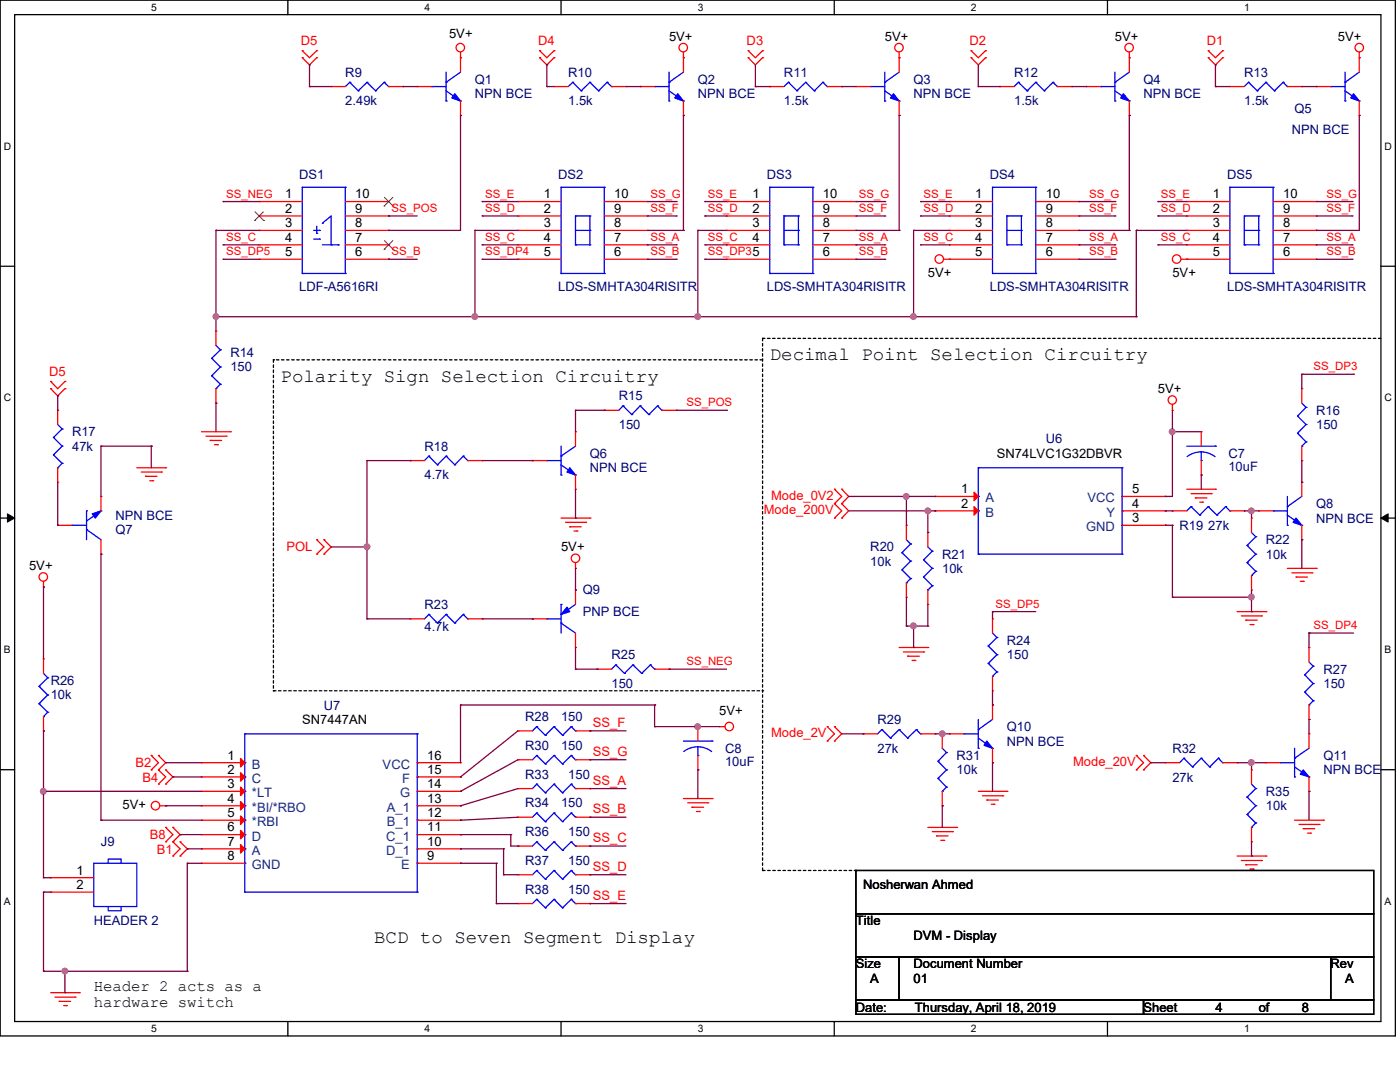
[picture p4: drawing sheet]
<svg xmlns="http://www.w3.org/2000/svg" width="279mm" height="216mm" viewBox="0 0 279 216" stroke-linecap="round" stroke-linejoin="round" font-family="sans-serif">
<path d="M0 0h278.5v206.7h-278.5zM2.9 2.9h272.7v200.9h-272.7z" fill="none" stroke="#000" stroke-width=".25"/>
<g fill="#fff">
<path d="M30.2 .3h1.1v2.3h-1.1z"/>
<path d="M30.2 204.1h1.1v2.3h-1.1z"/>
</g>
<path d="M57.4 0v2.9M57.4 203.8v2.9" fill="none" stroke="#000" stroke-width=".25"/>
<g fill="#fff">
<path d="M84.7 .3h1.1v2.3h-1.1z"/>
<path d="M84.7 204.1h1.1v2.3h-1.1z"/>
</g>
<path d="M112 0v2.9M112 203.8v2.9" fill="none" stroke="#000" stroke-width=".25"/>
<g fill="#fff">
<path d="M139.2 .3h1.1v2.3h-1.1z"/>
<path d="M139.2 204.1h1.1v2.3h-1.1z"/>
</g>
<path d="M166.5 0v2.9M166.5 203.8v2.9" fill="none" stroke="#000" stroke-width=".25"/>
<g fill="#fff">
<path d="M193.8 .3h1.1v2.3h-1.1z"/>
<path d="M193.8 204.1h1.1v2.3h-1.1z"/>
</g>
<path d="M221 0v2.9M221 203.8v2.9" fill="none" stroke="#000" stroke-width=".25"/>
<g fill="#fff">
<path d="M248.3 .3h1.1v2.3h-1.1z"/>
<path d="M248.3 204.1h1.1v2.3h-1.1z"/>
<path d="M.8 28h1.4v2.3h-1.4z"/>
<path d="M276.3 28h1.4v2.3h-1.4z"/>
<path d="M.8 78.2h1.4v2.3h-1.4z"/>
<path d="M276.3 78.2h1.4v2.3h-1.4z"/>
</g>
<path d="M0 53.1h2.9M275.6 53.1h2.9" fill="none" stroke="#000" stroke-width=".25"/>
<g fill="#fff">
<path d="M.8 128.5h1.3v2.2h-1.3z"/>
<path d="M276.3 128.5h1.3v2.2h-1.3z"/>
</g>
<path d="M0 103.4h2.9M275.6 103.4h2.9" fill="none" stroke="#000" stroke-width=".25"/>
<path d="M1.5 102.5l1.4 .9-1.4 .8zM275.6 103.4l1.4-.9v1.7z" fill="#000" stroke="#000" stroke-width=".2"/>
<g fill="#fff">
<path d="M.8 178.7h1.3v2.2h-1.3z"/>
<path d="M276.3 178.7h1.3v2.2h-1.3z"/>
</g>
<path d="M0 153.6h2.9M275.6 153.6h2.9M170.8 173.7h103.4v8.6h-103.4zM170.8 182.3h103.4v8.6h-103.4zM170.8 190.9h8.7v8.6h-8.7zM170.8 199.5h57.4v2.9h-57.4zM179.5 190.9h86.1v8.6h-86.1zM228.2 199.5h46v2.9h-46zM265.6 190.9h8.6v8.6h-8.6z" fill="none" stroke="#000" stroke-width=".25"/>
<path d="M54.6 71.8h.1M54.6 71.8v66M152.2 67.5h.1M152.2 67.5v106.2M152.2 71.8h-97.6M275.6 67.5h-123.4M54.6 137.8h.1M54.6 137.8h97.6M152.2 137.8h.1M152.2 173.7h.1M152.2 173.7h18.6M170.8 173.7h.1" fill="none" stroke="#000" stroke-width=".25" stroke-dasharray=".5 .5"/>
<g fill="none" stroke="#f00" stroke-width=".25">
<path d="M60.3 11.5h.1M60.3 10.1h.1M60.3 11.5l1.5 1.5 1.4-1.5M60.3 10.1l1.5 1.4 1.4-1.4M63.2 11.5h.1M63.2 10.1h.1M66.1 17.3h.1M66.1 17.3h2.8M77.6 17.3h2.8M80.4 17.3h.1M83.3 17.3h.1M83.3 17.3h2.8"/>
<path d="M91.9 11.5h.1M91.9 10.4v4M107.7 11.5h.1M107.7 10.1h.1M107.7 11.5l1.4 1.5 1.5-1.5M107.7 10.1l1.4 1.4 1.5-1.4M110.6 11.5h.1M110.6 10.1h.1M110.6 17.3h.1M110.6 17.3h2.8M122 17.3h2.9M124.9 17.3h.1"/>
<path d="M127.8 17.3h.1M127.8 17.3h2.8M136.4 11.5h.1M136.4 10.4v4M149.3 11.5h.1M149.3 10.1h.1M149.3 11.5l1.4 1.5 1.5-1.5M149.3 10.1l1.4 1.4 1.5-1.4M152.2 11.5h.1M152.2 10.1h.1M153.6 17.3h.1M153.6 17.3h2.9"/>
<path d="M165.1 17.3h2.9M168 17.3h.1M170.8 17.3h.1M170.8 17.3h2.9M179.5 11.5h.1M179.5 10.4v4M193.8 11.5h.1M193.8 10.1h.1M193.8 11.5l1.4 1.5 1.5-1.5M193.8 10.1l1.4 1.4 1.5-1.4M196.7 11.5h.1M196.7 10.1h.1"/>
<path d="M199.5 17.3h.1M199.5 17.3h2.9M211 17.3h2.9M213.9 17.3h.1M216.7 17.3h.1M216.7 17.3h2.9M225.4 11.5h.1M225.4 10.4v4M241.1 11.5h.1M241.1 10.1h.1M241.1 11.5l1.5 1.5 1.4-1.5M241.1 10.1l1.5 1.4 1.4-1.4"/>
<path d="M244 11.5h.1M244 10.1h.1M245.4 17.3h.1M245.4 17.3h2.9M256.9 17.3h2.9M259.8 17.3h.1M262.7 17.3h.1M262.7 17.3h2.9M271.3 11.5h.1M271.3 10.4v4M91.9 23h.1M91.9 20.2v2.8"/>
<path d="M136.4 23h.1M136.4 20.2v2.8M179.5 23h.1M179.5 20.2v2.8M225.4 23h.1M225.4 20.2v2.8M271.3 23h.1M271.3 20.2v2.8M51.7 40.2h.1M51.7 43.1h.1M51.7 46h.1M51.7 48.9h.1"/>
<path d="M51.7 51.7h.1M51.7 51.7h8.6M51.7 40.2h8.6M51.7 43.1h8.6M51.7 46h8.6M51.7 48.9h8.6M68.9 51.7h8.7M68.9 40.2h8.7M68.9 43.1h8.7M68.9 46h8.7M68.9 48.9h8.7M77.6 40.2h.1"/>
<path d="M77.6 43.1h.1M77.6 46h.1M77.6 48.9h.1M77.6 51.7h.1M103.4 40.2h.1M103.4 43.1h.1M103.4 46h.1M103.4 48.9h.1M103.4 51.7h.1M103.4 51.7h8.6M103.4 40.2h8.6M103.4 43.1h8.6"/>
<path d="M103.4 46h8.6M103.4 48.9h8.6M120.6 51.7h8.6M120.6 40.2h8.6M120.6 43.1h8.6M120.6 46h8.6M120.6 48.9h8.6M129.2 40.2h.1M129.2 43.1h.1M129.2 46h.1M129.2 48.9h.1M129.2 51.7h.1"/>
<path d="M145 40.2h.1M145 43.1h.1M145 46h.1M145 48.9h.1M145 51.7h.1M145 51.7h8.6M145 40.2h8.6M145 43.1h8.6M145 46h8.6M145 48.9h8.6M162.2 51.7h8.6M162.2 40.2h8.6"/>
<path d="M162.2 43.1h8.6M162.2 46h8.6M162.2 48.9h8.6M170.8 40.2h.1M170.8 43.1h.1M170.8 46h.1M170.8 48.9h.1M170.8 51.7h.1M188.3 51.7h9.8M189.5 51.7h.1M189.5 40.2h.1M189.5 43.1h.1"/>
<path d="M189.5 46h.1M189.5 48.9h.1M189.5 40.2h8.6M189.5 43.1h8.6M189.5 46h8.6M189.5 48.9h8.6M206.7 51.7h8.6M206.7 40.2h8.6M206.7 43.1h8.6M206.7 46h8.6M206.7 48.9h8.6M215.3 40.2h.1"/>
<path d="M215.3 43.1h.1M215.3 46h.1M215.3 48.9h.1M215.3 51.7h.1M235.7 51.7h9.7M236.9 51.7h.1M236.9 40.2h.1M236.9 43.1h.1M236.9 46h.1M236.9 48.9h.1M236.9 40.2h8.5M236.9 43.1h8.5"/>
<path d="M236.9 46h8.5M236.9 48.9h8.5M254.1 51.7h8.6M254.1 40.2h8.6M254.1 43.1h8.6M254.1 46h8.6M254.1 48.9h8.6M262.7 40.2h.1M262.7 43.1h.1M262.7 46h.1M262.7 48.9h.1M262.7 51.7h.1"/>
<path d="M10.1 77.6h.1M10.1 76.1h.1M10.1 77.6l1.4 1.4 1.5-1.4M10.1 76.1l1.4 1.5 1.5-1.5M13 77.6h.1M13 76.1h.1M43.1 66.1h.1M43.1 66.1v2.8M43.1 77.6v2.8M259.8 77.6h.1M259.8 77.6v2.8M11.5 81.9h.1"/>
<path d="M11.5 96.2h.1M11.5 81.9v2.8M11.5 93.3v2.9M20.2 99.1h.1M20.2 99.1v2.8M27.3 93.3h5.8M28.2 94.2h4M29 95h.1M29 95h2.3M29.9 95.9h.6M30.5 95.9h.1M32.2 94.2h.1"/>
<path d="M33.1 93.3h.1M40.2 86.1h5.8M41.1 87h4M42 87.9h.1M42 87.9h2.2M42.8 88.7h.6M43.1 80.4h.1M43.4 88.7h.1M45.1 87h.1M46 86.1h.1M81.9 91.9h.1M81.9 91.9h2.8"/>
<path d="M93.3 91.9h2.9M96.2 91.9h.1M106.3 91.9h.1M106.3 91.9h2.8M114.9 86.1h.1M114.9 97.6h.1M114.9 86.1v2.9M114.9 94.8v2.8M120.6 81.9h.1M120.6 81.9h2.9M132.1 81.9h2.9M135 81.9h.1"/>
<path d="M166.5 97.6h.1M166.5 97.6l1.5 1.5-1.5 1.4M168 97.6h.1M168 97.6l1.4 1.5-1.4 1.4M186.6 99.1h.1M186.6 99.1h8.6M223.9 99.1h8.6M232.5 99.1h.1M234 81.9h.1M234 80.7v1.2M236.9 97.6h5.7M237.7 98.5h4"/>
<path d="M238.5 99.4h.1M238.5 99.4h2.4M239.7 86.1h.1M239.7 94.8h.1M239.7 86.1v2.9M239.7 91.9v2.9M241.7 98.5h.1M242.6 97.6h.1M259.8 91.9h.1M259.8 96.2h.1M259.8 89v2.9M259.8 96.2v2.9"/>
<path d="M8.7 117.1h.1M8.7 116v1.1M11.5 104.8h.1M11.5 104.8h2.9M20.2 110.6h.1M20.2 107.7v2.9M63.2 110.6h.1M63.2 107.7h.1M63.2 107.7l1.4 1.4-1.4 1.5M64.6 107.7h.1M64.6 110.6h.1M64.6 107.7l1.5 1.4-1.5 1.5"/>
<path d="M112 103.4h5.7M112.9 104.2h4M113.7 105.1h.1M113.7 105.1h2.3M114.6 106h.5M114.9 113.4h.1M114.9 117.7h.1M114.9 112.3v1.1M114.9 117.7v2.9M115.1 106h.1M116.9 104.2h.1M117.7 103.4h.1"/>
<path d="M166.5 100.5h.1M166.5 103.4h.1M166.5 100.5l1.5 1.4-1.5 1.5M168 100.5h.1M168 103.4h.1M168 100.5l1.4 1.4-1.4 1.5M180.9 104.8h.1M180.9 119.2h.1M180.9 104.8v2.9M180.9 116.3v2.9M185.2 106.3h.1M185.2 106.3v2.8"/>
<path d="M185.2 117.7v2.9M186.6 101.9h.1M186.6 101.9h8.6M223.9 101.9h8.6M223.9 104.8h8.6M232.5 104.8h.1M232.5 101.9h.1M234 101.9h.1M234 101.9h2.9M239.4 100.2h.6M240 100.2h.1M245.4 101.9h2.9"/>
<path d="M248.3 101.9h.1M249.8 103.4h.1M249.8 117.7h.1M249.8 103.4v2.9M249.8 114.9v2.8M251.2 101.9h.1M251.2 101.9h2.9M256.9 113.4h5.8M257.8 114.3h4M258.7 115.1h.1M258.7 115.1h2.2M259.5 116h.6"/>
<path d="M259.8 107.7h.1M259.8 104.8v2.9M260.1 116h.1M261.8 114.3h.1M262.7 113.4h.1M8.7 131.5h.1M8.7 131.5v2.9M81.9 123.5h.1M81.9 123.5h2.8M93.3 123.5h2.9M96.2 123.5h.1M106.3 123.5h.1"/>
<path d="M106.3 123.5h2.8M114.9 129.2h.1M114.9 126.3v2.9M119.2 133.5h.1M119.2 133.5h2.8M130.6 133.5h2.9M133.5 133.5h.1M179.5 129.2h5.7M180.3 130.1h4M181.1 130.9h.1M181.1 130.9h2.4M182 131.8h.6"/>
<path d="M182.6 131.8h.1M184.3 130.1h.1M185.2 129.2h.1M185.2 120.6h.1M198.1 123.5h.1M198.1 137.8h.1M198.1 123.5v2.8M198.1 135v2.8M246.9 122h5.7M247.7 122.9h4.1M248.6 123.7h.1M248.6 123.7h2.3"/>
<path d="M249.5 124.6h.6M250.1 124.6h.1M251.8 122.9h.1M252.6 122h.1M261.2 129.2h.1M261.2 129.2v2.9M8.7 145.8h.1M8.7 143v2.8M30.2 153.6h.1M30.2 150.7h.1M30.2 150.7l1.4 1.5-1.4 1.4M31.6 150.7h.1"/>
<path d="M31.6 153.6h.1M31.6 156.5h.1M31.6 150.7l1.5 1.5-1.5 1.4M31.6 153.6l1.5 1.4-1.5 1.5M33.1 153.6h.1M33.1 156.5h.1M33.1 153.6l1.4 1.4-1.4 1.5M40.2 152.2h.1M40.2 155h.1M40.2 157.9h.1M40.2 157.9h8.7M40.2 152.2h8.7"/>
<path d="M40.2 155h8.7M83.3 157.9h8.6M83.3 152.2h8.6M83.3 155h8.6M91.9 157.9h.1M91.9 155h.1M91.9 152.2h.1M103.4 157.4h.1M103.4 151.6h.1M103.4 145.8h.1M103.4 157.4h2.9M103.4 151.6h2.9"/>
<path d="M103.4 145.8h2.9M114.9 157.4h2.8M114.9 151.6h2.8M114.9 145.8h2.8M117.7 157.4h.1M117.7 151.6h.1M117.7 145.8h.1M136.4 159.3h5.7M139.3 145h.1M139.3 153.6h.1M139.3 145v2.9M139.3 150.7v2.9"/>
<path d="M142.1 159.3h.1M143.6 145h.1M143.6 145h1.1M165.1 145h.1M165.1 147.9h.1M165.1 145l1.4 1.4-1.4 1.5M166.5 147.9h.1M166.5 145h.1M166.5 145l1.5 1.4-1.5 1.5M172.3 146.4h.1M172.3 146.4h2.8M183.7 146.4h2.9"/>
<path d="M186.6 146.4h.1M188 146.4h.1M188 146.4v2.9M188 157.9v2.9M189.5 146.4h.1M189.5 146.4h2.9M195.2 157.9h5.8M196.1 158.8h4M196.9 159.6h.1M196.9 159.6h2.4M198.1 140.7h.1M198.1 152.2h.1"/>
<path d="M198.1 140.7v2.9M198.1 149.3v2.9M200.1 158.8h.1M201 157.9h.1M226.8 150.7h.1M226.8 153.6h.1M226.8 150.7l1.4 1.5-1.4 1.4M228.2 153.6h.1M228.2 150.7h.1M228.2 150.7l1.5 1.5-1.5 1.4M232.5 152.2h.1M232.5 152.2h2.9"/>
<path d="M244 152.2h2.9M246.9 152.2h.1M249.8 153.6h.1M249.8 153.6v2.9M252.6 152.2h.1M252.6 152.2h2.9M261.2 146.4h.1M261.2 157.9h.1M261.2 143.6h.1M261.2 140.7v2.9M261.2 146.4v2.9M261.2 155v2.9"/>
<path d="M10.1 175.1h.1M10.1 178h.1M10.1 175.1h8.6M10.1 178h8.6M31.9 160.8h1.2M33.1 160.8h.1M33.1 168h.1M33.1 165.1h.1M33.1 165.1l1.4 1.4-1.4 1.5M34.5 170.8h.1M34.5 168h.1M34.5 165.1h.1"/>
<path d="M34.5 168l1.4 1.4-1.4 1.4M34.5 165.1l1.4 1.4-1.4 1.5M35.9 168h.1M35.9 170.8h.1M35.9 168l1.5 1.4-1.5 1.4M40.2 160.8h.1M40.2 163.7h.1M40.2 166.5h.1M40.2 169.4h.1M40.2 172.3h.1M40.2 160.8h8.7M40.2 163.7h8.7"/>
<path d="M40.2 166.5h8.7M40.2 169.4h8.7M40.2 172.3h8.7M83.3 160.8h8.6M83.3 163.7h8.6M83.3 166.5h8.6M83.3 169.4h8.6M83.3 172.3h8.6M91.9 172.3h.1M91.9 169.4h.1M91.9 166.5h.1M91.9 163.7h.1"/>
<path d="M91.9 160.8h.1M103.4 174.5h.1M103.4 168.8h.1M103.4 163.1h.1M103.4 174.5h2.9M103.4 168.8h2.9M103.4 163.1h2.9M114.9 174.5h2.8M114.9 168.8h2.8M114.9 163.1h2.8M117.7 174.5h.1M117.7 168.8h.1"/>
<path d="M117.7 163.1h.1M137.2 160.2h4.1M138.1 161.1h.1M138.1 161.1h2.3M139 161.9h.5M139.5 161.9h.1M141.3 160.2h.1M185.2 165.1h5.7M186.1 165.9h4M186.9 166.8h.1M186.9 166.8h2.3M187.7 167.7h.6"/>
<path d="M188 160.8h.1M188.3 167.7h.1M190.1 165.9h.1M190.9 165.1h.1M197.8 160.5h.6M198.4 160.5h.1M246.9 170.8h5.7M247.7 171.7h4.1M248.6 172.6h.1M248.6 172.6h2.3M249.5 173.4h.6M249.8 168h.1"/>
<path d="M249.8 165.1v2.9M250.1 173.4h.1M251.8 171.7h.1M252.6 170.8h.1M258.4 163.7h5.7M259.2 164.5h4M260.1 165.4h.1M260.1 165.4h2.3M260.9 166.2h.6M261.5 166.2h.1M263.2 164.5h.1M264.1 163.7h.1"/>
<path d="M10.1 198.1h5.7M11 199h4M11.8 199.8h.1M11.8 199.8h2.3M15 199h.1M15.8 198.1h.1M103.4 180.3h.1M103.4 180.3h2.9M114.9 180.3h2.8M117.7 180.3h.1M12.7 200.7h.6M13.3 200.7h.1"/>
<circle cx="91.9" cy="9.5" r=".85"/>
<circle cx="136.4" cy="9.5" r=".85"/>
<circle cx="179.4" cy="9.5" r=".85"/>
<circle cx="225.3" cy="9.5" r=".85"/>
<circle cx="271.3" cy="9.5" r=".85"/>
<circle cx="187.5" cy="51.7" r=".85"/>
<circle cx="234.8" cy="51.7" r=".85"/>
<circle cx="233.9" cy="79.8" r=".83"/>
<circle cx="8.6" cy="115.1" r=".85"/>
<circle cx="114.9" cy="111.4" r=".85"/>
<circle cx="145.5" cy="145" r=".85"/>
<circle cx="31" cy="160.8" r=".85"/>
</g>
<g fill="none" stroke="#00f" stroke-width=".25">
<path d="M69.8 16.4h.1M69.8 16.4l-.9 .9M69.8 16.4l1.7 1.7M71.5 18.1h.1M73.2 16.4h.1M73.2 16.4l-1.7 1.7M73.2 16.4l1.8 1.7M75 18.1h.1M76.7 16.4h.1M76.7 16.4l-1.7 1.7M76.7 16.4l.9 .9M77.6 17.3h.1"/>
<path d="M86.1 17.3h.1M86.1 17.3h2.9M89 16.4h.1M89 18.1l2.9 2.1M89 14.4v5.8M91.9 14.4l-2.9 2M114.3 16.4h.1M114.3 16.4l-.9 .9M114.3 16.4l1.7 1.7M116 18.1h.1M117.7 16.4h.1M117.7 16.4l-1.7 1.7"/>
<path d="M117.7 16.4l1.8 1.7M119.5 18.1h.1M121.2 16.4h.1M121.2 16.4l-1.7 1.7M121.2 16.4l.8 .9M122 17.3h.1M130.6 17.3h.1M130.6 17.3h2.9M133.5 16.4h.1M133.5 18.1l2.9 2.1M133.5 14.4v5.8M136.4 14.4l-2.9 2"/>
<path d="M157.4 16.4h.1M157.4 16.4l-.9 .9M157.4 16.4l1.6 1.7M159 18.1h.1M160.8 16.4h.1M160.8 16.4l-1.8 1.7M160.8 16.4l1.7 1.7M162.5 18.1h.1M164.2 16.4h.1M164.2 16.4l-1.7 1.7M164.2 16.4l.9 .9M165.1 17.3h.1"/>
<path d="M173.7 17.3h.1M173.7 17.3h2.9M176.6 16.4h.1M176.6 18.1l2.9 2.1M176.6 14.4v5.8M179.5 14.4l-2.9 2M203.2 16.4h.1M203.2 16.4l-.8 .9M203.2 16.4l1.8 1.7M205 18.1h.1M206.7 16.4h.1M206.7 16.4l-1.7 1.7"/>
<path d="M206.7 16.4l1.7 1.7M208.4 18.1h.1M210.1 16.4h.1M210.1 16.4l-1.7 1.7M210.1 16.4l.9 .9M211 17.3h.1M219.6 17.3h.1M219.6 17.3h2.9M222.5 16.4h.1M222.5 18.1l2.9 2.1M222.5 14.4v5.8M225.4 14.4l-2.9 2"/>
<path d="M249.2 16.4h.1M249.2 16.4l-.9 .9M249.2 16.4l1.7 1.7M250.9 18.1h.1M252.6 16.4h.1M252.6 16.4l-1.7 1.7M252.6 16.4l1.7 1.7M254.3 18.1h.1M256.1 16.4h.1M256.1 16.4l-1.8 1.7M256.1 16.4l.8 .9M256.9 17.3h.1"/>
<path d="M265.6 17.3h.1M265.6 17.3h2.8M268.4 16.4h.1M268.4 18.1l2.9 2.1M268.4 14.4v5.8M271.3 14.4l-2.9 2M60.3 37.4h.1M60.3 37.4h8.6M60.3 37.4v17.2M68.9 37.4h.1M68.9 37.4v17.2M89 20.2h.1"/>
<path d="M91.9 20.2h.1M112 37.4h.1M112 37.4h8.6M112 37.4v17.2M120.6 37.4h.1M120.6 37.4v17.2M133.5 20.2h.1M136.4 20.2h.1M153.6 37.4h.1M153.6 37.4h8.6M153.6 37.4v17.2M162.2 37.4h.1"/>
<path d="M162.2 37.4v17.2M176.6 20.2h.1M179.5 20.2h.1M198.1 37.4h.1M198.1 37.4h8.6M198.1 37.4v17.2M206.7 37.4h.1M206.7 37.4v17.2M222.5 20.2h.1M225.4 20.2h.1M245.4 37.4h.1M245.4 37.4h8.7"/>
<path d="M245.4 37.4v17.2M254.1 37.4h.1M254.1 37.4v17.2M268.4 20.2h.1M271.3 20.2h.1M60.3 54.6h.1M60.3 54.6h8.6M62.6 46h1.2M62.6 47.7h1.2M63.2 46.6h.1M63.2 45.1v1.5M63.8 46h.1"/>
<path d="M63.8 47.7h.1M64.3 44.5h.1M64.3 44.5l1.8-1.4v5.8M64.3 48.9h3.2M66.1 48.9h.1M67.5 48.9h.1M68.9 54.6h.1M112 54.6h.1M112 54.6h8.6M114.9 48.9h.1M114.9 43.1h.1M114.9 48.9h2.8"/>
<path d="M114.9 46h2.8M114.9 43.1h2.8M114.9 43.1v5.8M117.7 43.1h.1M117.7 48.9h.1M117.7 46h.1M117.7 43.1v5.8M120.6 54.6h.1M153.6 54.6h.1M153.6 54.6h8.6M156.5 48.9h.1M156.5 43.1h.1"/>
<path d="M156.5 48.9h2.8M156.5 46h2.8M156.5 43.1h2.8M156.5 43.1v5.8M159.3 43.1h.1M159.3 48.9h.1M159.3 46h.1M159.3 43.1v5.8M162.2 54.6h.1M198.1 54.6h.1M198.1 54.6h8.6M201 48.9h.1"/>
<path d="M201 43.1h.1M201 48.9h2.8M201 46h2.8M201 43.1h2.8M201 43.1v5.8M203.8 43.1h.1M203.8 48.9h.1M203.8 46h.1M203.8 43.1v5.8M206.7 54.6h.1M245.4 54.6h.1M245.4 54.6h8.7"/>
<path d="M248.3 48.9h.1M248.3 43.1h.1M248.3 48.9h2.9M248.3 46h2.9M248.3 43.1h2.9M248.3 43.1v5.8M251.2 43.1h.1M251.2 48.9h.1M251.2 46h.1M251.2 43.1v5.8M254.1 54.6h.1M42.2 71.5h.1"/>
<path d="M42.2 75h.1M42.2 71.5l1.8 1.7M42.2 75l1.8 1.7M43.1 77.6h.1M43.1 68.9l.9 .9M44 69.8h.1M44 73.2h.1M44 76.7h.1M44 69.8l-1.8 1.7M44 73.2l-1.8 1.8M44 76.7l-.9 .9M10.7 87.3h.1"/>
<path d="M10.7 90.8h.1M10.7 87.3l1.7 1.7M10.7 90.8l1.7 1.7M11.5 93.3h.1M11.5 84.7l.9 .9M12.4 85.6h.1M12.4 89h.1M12.4 92.5h.1M12.4 85.6l-1.7 1.7M12.4 89l-1.7 1.8M12.4 92.5l-.9 .8M85.6 91h.1"/>
<path d="M85.6 91l-.9 .9M85.6 91l1.7 1.8M87.3 92.8h.1M89 91h.1M89 91l-1.7 1.8M89 91l1.8 1.8M90.8 92.8h.1M92.5 91h.1M92.5 91l-1.7 1.8M92.5 91l.8 .9M93.3 91.9h.1M109.1 91.9h.1"/>
<path d="M109.1 91.9h2.9M112 91h.1M112 94.8h.1M112 89v5.8M112 92.8l2.9 2M114.9 94.8h.1M114.9 89l-2.9 2M124.3 81h.1M124.3 81l-.8 .9M124.3 81l1.8 1.7M126.1 82.7h.1M127.8 81h.1"/>
<path d="M127.8 81l-1.7 1.7M127.8 81l1.7 1.7M129.5 82.7h.1M131.2 81h.1M131.2 81l-1.7 1.7M131.2 81l.9 .9M132.1 81.9h.1M195.2 93.3h.1M195.2 99.1h.1M195.2 93.3v17.3M195.2 93.3h28.7M223.9 93.3h.1"/>
<path d="M223.9 99.1h.1M223.9 93.3v17.3M236.9 89h5.7M239.7 91.9h.1M239.7 90.2l1.5 .2 1.3 .7M239.7 90.2l-1.5 .2-1.3 .7M239.7 90.2v1.7M242.6 89h.1M256.9 99.1v5.7M259 83h.1M259 86.4h.1M259 83l1.6 1.7"/>
<path d="M259 86.4l1.6 1.8M259.8 89h.1M259.8 80.4l.8 .9M259.8 99.1l-2.9 2M260.6 81.3h.1M260.6 84.7h.1M260.6 88.2h.1M260.6 81.3l-1.6 1.7M260.6 84.7l-1.6 1.7M260.6 88.2l-.8 .8M14.4 104.8h.1M14.4 104.8h2.9"/>
<path d="M17.3 105.7h.1M17.3 101.9h.1M17.3 105.7l2.9 2M17.3 101.9v5.8M20.2 101.9h.1M20.2 101.9l-2.9 2.1M180 110.3h.1M180 113.7h.1M180 110.3l1.7 1.7M180 113.7l1.7 1.7M180.9 116.3h.1M180.9 107.7l.8 .8"/>
<path d="M181.7 108.5h.1M181.7 112h.1M181.7 115.4h.1M181.7 108.5l-1.7 1.8M181.7 112l-1.7 1.7M181.7 115.4l-.8 .9M184.3 111.7h.1M184.3 115.1h.1M184.3 111.7l1.8 1.7M184.3 115.1l1.8 1.8M185.2 117.7h.1M185.2 109.1l.9 .9"/>
<path d="M186.1 110h.1M186.1 113.4h.1M186.1 116.9h.1M186.1 110l-1.8 1.7M186.1 113.4l-1.8 1.7M186.1 116.9l-.9 .8M195.2 110.6h.1M195.2 101.9h.1M195.2 110.6h28.7M223.9 110.6h.1M223.9 104.8h.1M223.9 101.9h.1"/>
<path d="M237.7 101.1h.1M237.7 101.1l-.8 .8M237.7 101.1l1.7 1.7M239.4 102.8h.1M241.1 101.1h.1M241.1 101.1l-1.7 1.7M241.1 101.1l1.8 1.7M242.9 102.8h.1M244.6 101.1h.1M244.6 101.1l.8 .8M244.6 101.1l-1.7 1.7M245.4 101.9h.1"/>
<path d="M248.9 108.8h.1M248.9 112.3h.1M248.9 108.8l1.7 1.8M248.9 112.3l1.7 1.7M249.8 114.9h.1M249.8 106.3l.8 .8M250.6 107.1h.1M250.6 110.6h.1M250.6 114h.1M250.6 107.1l-1.7 1.7M250.6 110.6l-1.7 1.7M250.6 114l-.8 .9"/>
<path d="M254.1 101.9h.1M254.1 101.9h2.8M256.9 101.1h.1M256.9 104.8h.1M256.9 102.8l2.9 2M259.8 104.8h.1M7.8 136.9h.1M7.8 136.9l1.7 1.8M8.7 134.4l.8 .9M9.5 135.3h.1M9.5 138.7h.1M9.5 135.3l-1.7 1.6"/>
<path d="M9.5 138.7l-1.7 1.7M85.6 122.6h.1M85.6 122.6l-.9 .9M85.6 122.6l1.7 1.7M87.3 124.3h.1M89 122.6h.1M89 122.6l-1.7 1.7M89 122.6l1.8 1.7M90.8 124.3h.1M92.5 122.6h.1M92.5 122.6l-1.7 1.7M92.5 122.6l.8 .9"/>
<path d="M93.3 123.5h.1M109.1 123.5h.1M109.1 123.5h2.9M112 124.3h.1M112 122.6h.1M112 120.6h.1M112 124.3l2.9 2M112 120.6v5.7M114.9 120.6l-2.9 2M122.9 132.7h.1M122.9 132.7l-.9 .8M122.9 132.7l1.7 1.7"/>
<path d="M124.6 134.4h.1M126.3 132.7h.1M126.3 132.7l-1.7 1.7M126.3 132.7l1.8 1.7M128.1 134.4h.1M129.8 132.7h.1M129.8 132.7l-1.7 1.7M129.8 132.7l.8 .8M130.6 133.5h.1M197.2 128.9h.1M197.2 132.4h.1M197.2 128.9l1.8 1.7"/>
<path d="M197.2 132.4l1.8 1.7M198.1 135h.1M198.1 126.3l.9 .9M199 127.2h.1M199 130.6h.1M199 134.1h.1M199 127.2l-1.8 1.7M199 130.6l-1.8 1.8M199 134.1l-.9 .9M260.4 134.7h.1M260.4 138.1h.1M260.4 134.7l1.7 1.7"/>
<path d="M260.4 138.1l1.7 1.7M261.2 132.1l.9 .8M262.1 132.9h.1M262.1 136.4h.1M262.1 139.8h.1M262.1 132.9l-1.7 1.8M262.1 136.4l-1.7 1.7M262.1 139.8l-.9 .9M7.8 140.4h.1M7.8 140.4l1.7 1.7M8.7 143h.1M9.5 142.1h.1"/>
<path d="M9.5 142.1l-.8 .9M48.9 146.4h.1M48.9 152.2h.1M48.9 155h.1M48.9 157.9h.1M48.9 146.4v31.6M48.9 146.4h34.4M83.3 146.4h.1M83.3 157.9h.1M83.3 155h.1M83.3 152.2h.1M83.3 146.4v31.6"/>
<path d="M107.1 156.5h.1M107.1 150.7h.1M107.1 145h.1M107.1 156.5l-.8 .9M107.1 156.5l1.7 1.7M107.1 150.7l-.8 .9M107.1 150.7l1.7 1.7M107.1 145l-.8 .8M107.1 145l1.7 1.7M108.8 158.2h.1M108.8 152.4h.1M108.8 146.7h.1"/>
<path d="M110.6 156.5h.1M110.6 150.7h.1M110.6 145h.1M110.6 145l-1.8 1.7M110.6 156.5l-1.8 1.7M110.6 156.5l1.7 1.7M110.6 150.7l-1.8 1.7M110.6 150.7l1.7 1.7M110.6 145l1.7 1.7M112.3 158.2h.1M112.3 152.4h.1M112.3 146.7h.1"/>
<path d="M114 156.5h.1M114 150.7h.1M114 145h.1M114 145l-1.7 1.7M114 156.5l-1.7 1.7M114 156.5l.9 .9M114 150.7l-1.7 1.7M114 150.7l.9 .9M114 145l.9 .8M114.9 157.4h.1M114.9 151.6h.1M114.9 145.8h.1"/>
<path d="M136.4 147.9h5.7M139.3 150.7h.1M139.3 149l1.4 .3 1.3 .7M139.3 149l-1.5 .3-1.3 .6M139.3 149v1.7M142.1 147.9h.1M176 145.6h.1M176 145.6l-.9 .8M176 145.6l1.7 1.7M177.7 147.3h.1M179.5 145.6h.1M179.5 145.6l-1.8 1.7"/>
<path d="M179.5 145.6l1.6 1.7M181.1 147.3h.1M182.9 145.6h.1M182.9 145.6l-1.8 1.7M182.9 145.6l.8 .8M183.7 146.4h.1M187.2 151.9h.1M187.2 155.3h.1M187.2 151.9l1.7 1.7M187.2 155.3l1.7 1.8M188 157.9h.1M188 149.3l.9 .9"/>
<path d="M188.9 150.2h.1M188.9 153.6h.1M188.9 157.1h.1M188.9 150.2l-1.7 1.7M188.9 153.6l-1.7 1.7M188.9 157.1l-.9 .8M192.4 146.4h.1M192.4 146.4h2.8M195.2 145.6h.1M195.2 149.3h.1M195.2 143.6v5.7M195.2 147.3l2.9 2"/>
<path d="M198.1 149.3h.1M198.1 143.6l-2.9 2M236.3 151.3h.1M236.3 151.3l-.9 .9M236.3 151.3l1.7 1.7M238 153h.1M239.7 151.3h.1M239.7 151.3l-1.7 1.7M239.7 151.3l1.7 1.7M241.4 153h.1M243.2 151.3h.1M243.2 151.3l-1.8 1.7"/>
<path d="M243.2 151.3l.8 .9M244 152.2h.1M248.9 159h.1M248.9 159l1.7 1.8M249.8 156.5l.8 .9M250.6 157.4h.1M250.6 157.4l-1.7 1.6M255.5 152.2h.1M255.5 152.2h2.9M258.4 151.3h.1M258.4 155h.1M258.4 153l2.8 2"/>
<path d="M258.4 149.3v5.7M261.2 155h.1M261.2 140.7h.1M261.2 149.3l-2.8 2M18.7 172.3h8.6v8.6h-8.6zM21.6 172.3v-.9h2.6v.9M48.9 178h.1M48.9 160.8h.1M48.9 163.7h.1M48.9 166.5h.1M48.9 169.4h.1M48.9 172.3h.1"/>
<path d="M48.9 178h34.4M83.3 178h.1M83.3 172.3h.1M83.3 169.4h.1M83.3 166.5h.1M83.3 163.7h.1M83.3 160.8h.1M107.1 179.5h.1M107.1 173.7h.1M107.1 168h.1M107.1 162.2h.1M107.1 179.5l-.8 .8"/>
<path d="M107.1 179.5l1.7 1.6M107.1 173.7l-.8 .8M107.1 173.7l1.7 1.7M107.1 168l-.8 .8M107.1 168l1.7 1.7M107.1 162.2l-.8 .9M107.1 162.2l1.7 1.8M108.8 175.4h.1M108.8 169.7h.1M108.8 164h.1M110.6 179.5h.1M110.6 173.7h.1"/>
<path d="M110.6 168h.1M110.6 162.2h.1M110.6 179.5l-1.8 1.6M110.6 179.5l1.7 1.6M110.6 173.7l-1.8 1.7M110.6 173.7l1.7 1.7M110.6 168l-1.8 1.7M110.6 168l1.7 1.7M110.6 162.2l-1.8 1.8M110.6 162.2l1.7 1.8M112.3 175.4h.1M112.3 169.7h.1"/>
<path d="M112.3 164h.1M114 179.5h.1M114 173.7h.1M114 168h.1M114 162.2h.1M114 179.5l-1.7 1.6M114 179.5l.9 .8M114 173.7l-1.7 1.7M114 173.7l.9 .8M114 168l-1.7 1.7M114 168l.9 .8M114 162.2l-1.7 1.8"/>
<path d="M114 162.2l.9 .9M114.9 174.5h.1M114.9 168.8h.1M114.9 163.1h.1M248.9 162.5h.1M248.9 162.5l1.7 1.7M249.8 165.1h.1M250.6 160.8h.1M250.6 164.2h.1M250.6 160.8l-1.7 1.7M250.6 164.2l-.8 .9M21.6 180.9v.8h2.6v-.8"/>
<path d="M108.8 181.1h.1M112.3 181.1h.1M114.9 180.3h.1"/>
</g>
<g fill="#00f" stroke="#00f" stroke-width=".25">
<path d="M135.3 18.7l1.1 1.5-1.7-.6z"/>
<path d="M178.3 18.7l1.2 1.5-1.8-.6z"/>
<path d="M113.2 121.2l.5 .8-1.7 .6z"/>
<path d="M224.2 18.7l1.2 1.5-1.8-.6z"/>
<path d="M270.1 18.7l1.2 1.5-1.7-.6z"/>
<path d="M260.1 153.6l1.1 1.4-1.7-.5z"/>
<path d="M196.9 147.9l1.2 1.4-1.7-.6z"/>
<path d="M90.8 18.7l1.1 1.5-1.7-.6z"/>
<path d="M258.7 103.4l1.1 1.4-1.7-.6z"/>
<path d="M18.4 102.5l1.8-.6-1.2 1.5z"/>
<path d="M113.7 93.3l1.2 1.5-1.7-.6z"/>
</g>
<path d="M76.7 39.4l1.7 1.7M78.4 39.4l-1.7 1.7M50.8 44h.1M50.9 42.2l1.7 1.8M52.6 42.2l-1.8 1.8M52.6 44h.1M76.7 41.1h.1M76.7 49.7h.1M76.7 48l1.7 1.7M78.4 48l-1.7 1.7M78.4 41.1h.1M78.4 49.7h.1" fill="none" stroke="#804000" stroke-width=".2"/>
<g fill="#f00" stroke="#f00" stroke-width=".25">
<path d="M48 151.3l.9 .9-.9 .8z"/>
<path d="M48 154.2l.9 .8-.9 .9z"/>
<path d="M48 157.1l.9 .8-.9 .8z"/>
<path d="M48 159.9l.9 .9-.9 .8z"/>
<path d="M48 162.8l.9 .9-.9 .8z"/>
<path d="M48 165.7l.9 .8-.9 .9z"/>
<path d="M48 168.5l.9 .9-.9 .8z"/>
<path d="M194.4 98.2l.8 .9-.8 .8z"/>
<path d="M194.4 101.1l.8 .8-.8 .9z"/>
</g>
<g fill="none" stroke="#800040" stroke-width=".25">
<path d="M61.8 17.3h.1M61.8 13h.1M61.8 17.3h4.3M61.8 13v4.3M80.4 17.3h.1M80.4 17.3h2.9M109.1 17.3h.1M109.1 13h.1M109.1 17.3h1.5M109.1 13v4.3M124.9 17.3h2.9M127.8 17.3h.1"/>
<path d="M150.7 17.3h.1M150.7 17.3h2.9M150.7 13v4.3M153.6 17.3h.1M168 17.3h.1M168 17.3h2.8M195.2 17.3h.1M195.2 17.3h4.3M195.2 13v4.3M199.5 17.3h.1M213.9 17.3h2.8M216.7 17.3h.1"/>
<path d="M242.6 17.3h.1M242.6 13h.1M242.6 17.3h2.8M242.6 13v4.3M259.8 17.3h2.9M262.7 17.3h.1M91.9 23h.1M91.9 23v23h-14.3M136.4 23h.1M136.4 23v23M179.5 23h.1M179.5 23v23"/>
<path d="M225.4 23h.1M225.4 23v23M271.3 23h.1M271.3 23v23h-8.6M43.1 46h.1M43.1 46v20.1M43.1 46h8.6M44.5 51.7h.1M44.5 48.9h.1M44.5 40.2h.1M44.5 51.7h7.2M44.5 48.9h7.2"/>
<path d="M44.5 40.2h7.2M77.6 46h.1M77.6 43.1h.1M77.6 51.7h.1M77.6 43.1h5.7M77.6 51.7h5.7M94.8 46h.1M94.8 46h8.6M94.8 46v17.2M96.2 40.2h.1M96.2 43.1h.1M96.2 48.9h.1"/>
<path d="M96.2 51.7h.1M96.2 43.1h7.2M96.2 51.7h7.2M96.2 48.9h7.2M96.2 40.2h7.2M129.2 46h7.2M129.2 43.1h5.8M129.2 51.7h5.8M129.2 48.9h5.8M129.2 40.2h5.8M135 51.7h.1M135 48.9h.1"/>
<path d="M135 43.1h.1M135 40.2h.1M136.4 46h.1M139.3 46h.1M139.3 46h5.7M139.3 46v17.2M140.7 51.7h.1M140.7 48.9h.1M140.7 43.1h.1M140.7 40.2h.1M140.7 43.1h4.3M140.7 51.7h4.3"/>
<path d="M140.7 48.9h4.3M140.7 40.2h4.3M170.8 46h8.7M170.8 43.1h5.8M170.8 51.7h5.8M170.8 48.9h5.8M170.8 40.2h5.8M176.6 40.2h.1M176.6 43.1h.1M176.6 48.9h.1M176.6 51.7h.1M179.5 46h.1"/>
<path d="M182.3 46h.1M182.3 46h7.2M182.3 46v17.2M183.7 48.9h.1M183.7 43.1h.1M183.7 40.2h.1M183.7 43.1h5.8M183.7 48.9h5.8M183.7 40.2h5.8M215.3 46h10.1M215.3 43.1h7.2M215.3 51.7h7.2"/>
<path d="M215.3 48.9h7.2M215.3 40.2h7.2M222.5 40.2h.1M222.5 43.1h.1M222.5 48.9h.1M222.5 51.7h.1M225.4 46h.1M226.8 46h.1M226.8 46h10.1M226.8 46v17.2M231.1 48.9h.1M231.1 43.1h.1"/>
<path d="M231.1 40.2h.1M231.1 43.1h5.8M231.1 48.9h5.8M231.1 40.2h5.8M262.7 46h.1M262.7 43.1h7.1M262.7 51.7h7.1M262.7 48.9h7.1M262.7 40.2h7.1M269.8 40.2h.1M269.8 43.1h.1M269.8 48.9h.1"/>
<path d="M269.8 51.7h.1M11.5 79h.1M11.5 79v2.9M43.1 63.2h.1M43.1 63.2h183.7M94.8 63.2h.1M139.3 63.2h.1M182.3 63.2h.1M226.8 63.2h.1M259.8 74.7h.1M259.8 74.7v2.9M259.8 74.7h10.3"/>
<path d="M270.1 74.7h.1M11.5 96.2v8.6M20.2 89h.1M20.2 89v10.1M20.2 89h10M30.2 89h.1M30.2 89v4.3M43.1 80.4h.1M43.1 80.4v5.7M73.2 91.9h.1M73.2 91.9v31.6M73.2 91.9h8.7"/>
<path d="M81.9 91.9h.1M96.2 91.9h10.1M106.3 91.9h.1M114.9 81.9h.1M114.9 81.9v4.2M114.9 97.6v5.8M114.9 81.9h5.7M120.6 81.9h.1M135 81.9h10M145 81.9h.1M169.4 99.1h17.2M180.9 99.1h.1"/>
<path d="M180.9 99.1v5.7M186.6 99.1h.1M232.5 99.1h.1M234 86.1h.1M234 81.9v17.2h-1.5M234 86.1h5.7M239.7 94.8h.1M239.7 94.8v2.8M259.8 96.2h.1M259.8 91.9v4.3M8.7 117.1h.1M8.7 117.1v14.4"/>
<path d="M11.5 104.8h.1M20.2 110.6h.1M20.2 110.6v53.1M66.1 109.1h7.1M73.2 109.1h.1M114.9 103.4h.1M114.9 117.7h.1M114.9 113.4v4.3M169.4 101.9h17.2M180.9 119.2v5.7M185.2 101.9h.1M185.2 106.3h.1"/>
<path d="M185.2 101.9v4.4M186.6 101.9h.1M232.5 101.9h.1M232.5 104.8h.1M232.5 101.9h1.5M232.5 104.8h1.5M234 119.2h.1M234 104.8h.1M234 104.8v14.4M234 119.2h15.8M248.3 101.9h2.9M249.8 101.9h.1"/>
<path d="M249.8 119.2h.1M249.8 101.9v1.5M249.8 117.7v4.3M259.8 107.7h.1M259.8 107.7v5.7M73.2 123.5h.1M73.2 123.5h8.7M96.2 123.5h10.1M106.3 123.5h.1M114.9 133.5h.1M114.9 129.2v4.3M114.9 133.5h4.3"/>
<path d="M119.2 133.5h.1M133.5 133.5h.1M133.5 133.5h11.5M180.9 124.9h.1M180.9 124.9h4.3M182.3 124.9h.1M182.3 129.2h.1M182.3 124.9v4.3M185.2 124.9h.1M185.2 120.6v4.3M198.1 122h.1M198.1 122v1.5"/>
<path d="M198.1 137.8v2.9M198.1 122h8.6M249.8 122h.1M261.2 126.3h.1M261.2 126.3v2.9M261.2 126.3h8.9M8.7 145.8h.1M8.7 157.9h.1M8.7 145.8v29.3M8.7 157.9h31.5M33.1 152.2h.1M33.1 152.2h7.1"/>
<path d="M34.5 155h.1M34.5 155h5.7M91.9 155h.1M91.9 157.9h.1M91.9 140.7h.1M91.9 140.7v11.5M91.9 140.7h38.7M103.4 145.8l-11.5 9.2M103.4 151.6l-11.5 6.3M103.4 157.4l-11.5 3.4M117.7 145.8h.1M117.7 151.6h.1"/>
<path d="M117.7 157.4h.1M117.7 145.8h7.2M117.7 151.6h7.2M117.7 157.4h7.2M130.6 145h.1M130.6 140.7h.1M130.6 145h13M130.6 140.7v4.3M139.3 145h.1M139.3 153.6h.1M139.3 153.6v5.7M168 146.4h4.3"/>
<path d="M172.3 146.4h.1M186.6 146.4h2.9M188 146.4h.1M198.1 152.2h.1M198.1 140.7h.1M198.1 152.2v5.7M229.7 152.2h.1M229.7 152.2h2.8M246.9 152.2h5.7M249.8 152.2h.1M249.8 152.2v1.4M261.2 157.9h.1"/>
<path d="M261.2 143.6h.1M261.2 143.6v2.8M261.2 157.9v5.8M8.7 175.1h.1M8.7 178h.1M8.7 178v15.8M8.7 175.1h1.4M8.7 178h1.4M20.2 163.7h.1M20.2 163.7h20M33.1 160.8h.1M33.1 160.8h7.1"/>
<path d="M35.9 166.5h.1M35.9 166.5h4.3M37.4 169.4h.1M37.4 172.3h.1M37.4 169.4h2.8M37.4 172.3h2.8M37.4 172.3v21.5M91.9 160.8h.1M91.9 163.7h.1M91.9 166.5h.1M91.9 169.4h.1M91.9 172.3h.1"/>
<path d="M91.9 166.5h10M91.9 169.4h8.6M91.9 172.3h7.2M99.1 172.3h.1M99.1 172.3v8M100.5 169.4h.1M100.5 174.5h.1M100.5 169.4v5.1M100.5 174.5h2.9M101.9 166.5h.1M101.9 166.5v2.3h1.5M103.4 168.8h.1"/>
<path d="M103.4 163.1l-11.5 .6M117.7 163.1h.1M117.7 168.8h.1M117.7 174.5h.1M117.7 168.8h7.2M117.7 174.5h7.2M117.7 163.1h7.2M188 160.8h.1M188 160.8v4.3M249.8 170.8h.1M249.8 168v2.8M8.7 193.8h.1"/>
<path d="M8.7 193.8h28.7M13 193.8h.1M13 198.1h.1M13 193.8v4.3M37.4 193.8h.1M99.1 180.3h.1M99.1 180.3h4.3M117.7 180.3h.1M117.7 180.3h7.2"/>
</g>
<g fill="#f0f" stroke="#f0f" stroke-width=".25">
<circle cx="43.1" cy="63.2" r=".55"/>
<circle cx="8.6" cy="157.9" r=".55"/>
<circle cx="13" cy="193.8" r=".55"/>
<circle cx="94.7" cy="63.2" r=".55"/>
<circle cx="139.2" cy="63.2" r=".55"/>
<circle cx="182.3" cy="63.2" r=".55"/>
<circle cx="249.7" cy="101.9" r=".55"/>
<circle cx="188" cy="146.4" r=".55"/>
<circle cx="180.8" cy="99.1" r=".55"/>
<circle cx="233.9" cy="86.1" r=".55"/>
<circle cx="73.2" cy="109.1" r=".55"/>
<circle cx="139.2" cy="145" r=".55"/>
<circle cx="182.3" cy="124.9" r=".55"/>
<circle cx="249.7" cy="152.1" r=".55"/>
<circle cx="185.2" cy="101.9" r=".55"/>
<circle cx="249.7" cy="119.1" r=".55"/>
</g>
<g font-size="3.7">
<text x="153.6" y="71.9">Decimal Point Selection Circuitry</text>
<text x="56" y="76.2">Polarity Sign Selection Circuitry</text>
<text x="74.7" y="188.2">BCD to Seven Segment Display</text>
</g>
<g font-size="3.1">
<text x="18.7" y="197.7">Header 2 acts as a</text>
<text x="18.7" y="200.9">hardware switch</text>
</g>
<g font-size="2.6" fill="#f00">
<text x="60" y="9">D5</text>
<text x="107.4" y="9">D4</text>
<text x="149" y="9">D3</text>
<text x="193.5" y="9">D2</text>
<text x="240.9" y="9">D1</text>
<text x="9.8" y="75">D5</text>
<text x="153.9" y="99.7">Mode_0V2</text>
<text x="152.4" y="102.5">Mode_200V</text>
<text x="57.1" y="110">POL</text>
<text x="118.3" y="145">SS_F</text>
<text x="153.9" y="147">Mode_2V</text>
<text x="27.1" y="153.1">B2</text>
<text x="28.4" y="156">B4</text>
<text x="118.3" y="150.8">SS_G</text>
<text x="214.2" y="152.8">Mode_20V</text>
<text x="118.3" y="156.5">SS_A</text>
<text x="29.9" y="167.4">B8</text>
<text x="118.3" y="162.3">SS_B</text>
<text x="31.3" y="170.3">B1</text>
<text x="118.3" y="168">SS_C</text>
<text x="118.3" y="173.7">SS_D</text>
<text x="118.3" y="179.5">SS_E</text>
</g>
<g font-size="2.6">
<text x="89.6" y="7.5">5V+</text>
<text x="133.5" y="8.1">5V+</text>
<text x="176.6" y="8.1">5V+</text>
<text x="222.5" y="8.1">5V+</text>
<text x="267" y="8.1">5V+</text>
<text x="56.9" y="39.6">1</text>
<text x="70.9" y="39.6">10</text>
<text x="108.5" y="39.6">1</text>
<text x="122.6" y="39.6">10</text>
<text x="150.2" y="39.6">1</text>
<text x="164.2" y="39.6">10</text>
<text x="194.6" y="39.6">1</text>
<text x="208.7" y="39.6">10</text>
<text x="242" y="39.6">1</text>
<text x="256.1" y="39.6">10</text>
<text x="56.9" y="42.5">2</text>
<text x="56.9" y="45.3">3</text>
<text x="70.9" y="42.5">9</text>
<text x="70.9" y="45.3">8</text>
<text x="108.5" y="42.5">2</text>
<text x="108.5" y="45.3">3</text>
<text x="122.6" y="42.5">9</text>
<text x="122.6" y="45.3">8</text>
<text x="150.2" y="42.5">2</text>
<text x="150.2" y="45.3">3</text>
<text x="164.2" y="42.5">9</text>
<text x="164.2" y="45.3">8</text>
<text x="194.6" y="42.5">2</text>
<text x="194.6" y="45.3">3</text>
<text x="208.7" y="42.5">9</text>
<text x="208.7" y="45.3">8</text>
<text x="242" y="42.5">2</text>
<text x="242" y="45.3">3</text>
<text x="256.1" y="42.5">9</text>
<text x="256.1" y="45.3">8</text>
<text x="56.9" y="48.2">4</text>
<text x="56.9" y="51.1">5</text>
<text x="70.9" y="48.2">7</text>
<text x="70.9" y="51.1">6</text>
<text x="108.5" y="48.2">4</text>
<text x="108.5" y="51.1">5</text>
<text x="122.6" y="48.2">7</text>
<text x="122.6" y="51.1">6</text>
<text x="150.2" y="48.2">4</text>
<text x="164.2" y="48.2">7</text>
<text x="164.2" y="51.1">6</text>
<text x="194.6" y="48.2">4</text>
<text x="194.6" y="51.1">5</text>
<text x="208.7" y="48.2">7</text>
<text x="208.7" y="51.1">6</text>
<text x="242" y="48.2">4</text>
<text x="242" y="51.1">5</text>
<text x="256.1" y="48.2">7</text>
<text x="256.1" y="51.1">6</text>
<text x="185.2" y="55.2">5V+</text>
<text x="234" y="55.2">5V+</text>
<text x="231.1" y="78.4">5V+</text>
<text x="199" y="91.4">SN74LVC1G32DBVR</text>
<text x="191.8" y="98.4">1</text>
<text x="191.8" y="101.3">2</text>
<text x="225.9" y="101.3">4</text>
<text x="225.9" y="98.4">5</text>
<text x="225.9" y="104.2">3</text>
<text x="5.8" y="113.7">5V+</text>
<text x="112" y="110">5V+</text>
<text x="143.6" y="142.7">5V+</text>
<text x="60.3" y="144.4">SN7447AN</text>
<text x="45.4" y="151.6">1</text>
<text x="45.4" y="154.4">2</text>
<text x="85.3" y="154.4">15</text>
<text x="85.3" y="151.6">16</text>
<text x="24.5" y="161.4">5V+</text>
<text x="45.4" y="157.3">3</text>
<text x="45.4" y="160.1">4</text>
<text x="85.3" y="160.1">13</text>
<text x="85.3" y="157.3">14</text>
<text x="45.4" y="163">5</text>
<text x="45.4" y="165.9">6</text>
<text x="85.3" y="165.9">11</text>
<text x="85.3" y="163">12</text>
<text x="45.4" y="168.7">7</text>
<text x="45.4" y="171.6">8</text>
<text x="85.3" y="171.6">9</text>
<text x="85.3" y="168.7">10</text>
<text x="15.3" y="174.5">1</text>
<text x="15.3" y="177.4">2</text>
<text x="172.3" y="177.5">Nosherwan Ahmed</text>
<text x="170.8" y="184.7">Title</text>
<text x="182.3" y="187.5">DVM - Display</text>
<text x="170.8" y="193.3">Size</text>
<text x="173.7" y="196.1">A</text>
<text x="182.3" y="196.1">01</text>
<text x="182.3" y="193.3">Document Number</text>
<text x="265.6" y="193.3">Rev</text>
<text x="268.4" y="196.1">A</text>
<text x="170.8" y="201.8">Date:</text>
<text x="182.6" y="201.8">Thursday, April 18, 2019</text>
<text x="228.2" y="201.8">Sheet</text>
<text x="242.6" y="201.8">4</text>
<text x="251.2" y="201.8">of</text>
<text x="259.8" y="201.8">8</text>
</g>
<g font-size="2.6" fill="#000080">
<text x="68.9" y="15.3">R9</text>
<text x="94.8" y="16.7">Q1</text>
<text x="113.4" y="15.3">R10</text>
<text x="139.3" y="16.7">Q2</text>
<text x="156.5" y="15.3">R11</text>
<text x="182.3" y="16.7">Q3</text>
<text x="202.4" y="15.3">R12</text>
<text x="228.2" y="16.7">Q4</text>
<text x="248.3" y="15.3">R13</text>
<text x="68.9" y="21">2.49k</text>
<text x="94.8" y="19.6">NPN BCE</text>
<text x="113.4" y="21">1.5k</text>
<text x="139.3" y="19.6">NPN BCE</text>
<text x="156.5" y="21">1.5k</text>
<text x="182.3" y="19.6">NPN BCE</text>
<text x="202.4" y="21">1.5k</text>
<text x="228.2" y="19.6">NPN BCE</text>
<text x="248.3" y="21">1.5k</text>
<text x="258.4" y="22.5">Q5</text>
<text x="257.8" y="26.8">NPN BCE</text>
<text x="59.7" y="35.7">DS1</text>
<text x="111.4" y="35.7">DS2</text>
<text x="153" y="35.7">DS3</text>
<text x="197.5" y="35.7">DS4</text>
<text x="244.9" y="35.7">DS5</text>
<text x="59.7" y="58.1">LDF-A5616RI</text>
<text x="111.4" y="58.1">LDS-SMHTA304RISITR</text>
<text x="153" y="58.1">LDS-SMHTA304RISITR</text>
<text x="197.5" y="58.1">LDS-SMHTA304RISITR</text>
<text x="244.9" y="58.1">LDS-SMHTA304RISITR</text>
<text x="46" y="71.2">R14</text>
<text x="46" y="74.1">150</text>
<text x="123.5" y="79.9">R15</text>
<text x="262.7" y="82.8">R16</text>
<text x="14.4" y="87">R17</text>
<text x="14.4" y="89.9">47k</text>
<text x="84.7" y="89.9">R18</text>
<text x="123.5" y="85.6">150</text>
<text x="208.7" y="88.5">U6</text>
<text x="262.7" y="85.6">150</text>
<text x="84.7" y="95.7">4.7k</text>
<text x="117.7" y="91.4">Q6</text>
<text x="117.7" y="94.2">NPN BCE</text>
<text x="245.2" y="91.4">C7</text>
<text x="245.2" y="93.9">10uF</text>
<text x="262.7" y="101.4">Q8</text>
<text x="23" y="106.6">Q7</text>
<text x="23" y="103.7">NPN BCE</text>
<text x="235.4" y="105.7">R19 27k</text>
<text x="262.7" y="104.3">NPN BCE</text>
<text x="173.7" y="110">R20</text>
<text x="173.7" y="112.9">10k</text>
<text x="188" y="111.5">R21</text>
<text x="252.6" y="108.6">R22</text>
<text x="252.6" y="111.5">10k</text>
<text x="116.3" y="118.6">Q9</text>
<text x="188" y="114.3">10k</text>
<text x="84.7" y="121.5">R23</text>
<text x="84.7" y="125.8">4.7k</text>
<text x="116.3" y="122.9">PNP BCE</text>
<text x="122" y="131.5">R25</text>
<text x="201" y="128.7">R24</text>
<text x="201" y="131.5">150</text>
<text x="10.1" y="136.7">R26</text>
<text x="122" y="137.3">150</text>
<text x="264.1" y="134.4">R27</text>
<text x="264.1" y="137.3">150</text>
<text x="10.1" y="139.6">10k</text>
<text x="64.6" y="141.6">U7</text>
<text x="104.8" y="143.9">R28</text>
<text x="112" y="143.9">150</text>
<text x="104.8" y="149.6">R30</text>
<text x="112" y="149.6">150</text>
<text x="175.1" y="144.4">R29</text>
<text x="201" y="145.9">Q10</text>
<text x="201" y="148.8">NPN BCE</text>
<text x="104.8" y="155.4">R33</text>
<text x="113.4" y="155.4">150</text>
<text x="144.7" y="150.2">C8</text>
<text x="144.7" y="152.8">10uF</text>
<text x="175.1" y="150.2">27k</text>
<text x="190.9" y="151.6">R31</text>
<text x="190.9" y="154.5">10k</text>
<text x="234" y="150.2">R32</text>
<text x="234" y="156">27k</text>
<text x="264.1" y="151.6">Q11</text>
<text x="264.1" y="154.5">NPN BCE</text>
<text x="104.8" y="161.1">R34</text>
<text x="112" y="161.1">150</text>
<text x="252.6" y="158.8">R35</text>
<text x="252.6" y="161.7">10k</text>
<text x="104.8" y="166.8">R36</text>
<text x="113.4" y="166.8">150</text>
<text x="20.2" y="168.9">J9</text>
<text x="104.8" y="172.6">R37</text>
<text x="113.4" y="172.6">150</text>
<text x="104.8" y="178.3">R38</text>
<text x="113.4" y="178.3">150</text>
<text x="18.7" y="184.7">HEADER 2</text>
</g>
<g font-size="2.6" fill="#004080">
<text x="196.7" y="100.2">A</text>
<text x="217" y="100.2">VCC</text>
<text x="196.7" y="103.1">B</text>
<text x="216.8" y="106">GND</text>
<text x="220.8" y="103.1">Y</text>
<text x="50.3" y="153.4">B</text>
<text x="76.4" y="153.4">VCC</text>
<text x="50.3" y="156.2">C</text>
<text x="50.3" y="159.1">*LT</text>
<text x="50.3" y="162">*BI/*RBO</text>
<text x="77.2" y="162">A_1</text>
<text x="79.8" y="159.1">G</text>
<text x="80.3" y="156.2">F</text>
<text x="50.3" y="164.8">*RBI</text>
<text x="50.3" y="167.7">D</text>
<text x="77.1" y="167.7">C_1</text>
<text x="77.2" y="164.8">B_1</text>
<text x="50.3" y="170.6">A</text>
<text x="50.3" y="173.4">GND</text>
<text x="77.1" y="170.6">D_1</text>
<text x="80.1" y="173.4">E</text>
</g>
<g font-size="2.3" fill="#f00">
<text x="45.1" y="39.4">SS_NEG</text>
<text x="96.8" y="39.4">SS_E</text>
<text x="129.8" y="39.4">SS_G</text>
<text x="141.3" y="39.4">SS_E</text>
<text x="171.4" y="39.4">SS_G</text>
<text x="184.3" y="39.4">SS_E</text>
<text x="217.3" y="39.4">SS_G</text>
<text x="231.7" y="39.4">SS_E</text>
<text x="264.7" y="39.4">SS_G</text>
<text x="78.1" y="42.3">SS_POS</text>
<text x="96.8" y="42.3">SS_D</text>
<text x="129.8" y="42.3">SS_F</text>
<text x="141.3" y="42.3">SS_D</text>
<text x="171.4" y="42.3">SS_F</text>
<text x="184.3" y="42.3">SS_D</text>
<text x="217.3" y="42.3">SS_F</text>
<text x="231.7" y="42.3">SS_D</text>
<text x="264.7" y="42.3">SS_F</text>
<text x="45.1" y="50.9">SS_DP5</text>
<text x="45.1" y="48">SS_C</text>
<text x="78.1" y="50.9">SS_B</text>
<text x="96.8" y="48">SS_C</text>
<text x="96.8" y="50.9">SS_DP4</text>
<text x="129.8" y="50.9">SS_B</text>
<text x="129.8" y="48">SS_A</text>
<text x="141.3" y="50.9">SS_DP35</text>
<text x="141.3" y="48">SS_C</text>
<text x="171.4" y="48">SS_A</text>
<text x="171.4" y="50.9">SS_B</text>
<text x="184.3" y="48">SS_C</text>
<text x="217.3" y="48">SS_A</text>
<text x="217.3" y="50.9">SS_B</text>
<text x="231.7" y="48">SS_C</text>
<text x="264.7" y="48">SS_A</text>
<text x="264.7" y="50.9">SS_B</text>
<text x="262.1" y="73.9">SS_DP3</text>
<text x="137" y="81.1">SS_POS</text>
<text x="198.7" y="121.2">SS_DP5</text>
<text x="262.1" y="125.5">SS_DP4</text>
<text x="137" y="132.7">SS_NEG</text>
</g>
<g font-size="2.1">
<text x="30.2" y="2.2">5</text>
<text x="84.7" y="2.2">4</text>
<text x="139.2" y="2.2">3</text>
<text x="193.8" y="2.2">2</text>
<text x="248.3" y="2.2">1</text>
<text x=".8" y="29.8">D</text>
<text x="276.3" y="29.8">D</text>
<text x=".8" y="80.1">C</text>
<text x="276.3" y="80.1">C</text>
<text x=".8" y="130.3">B</text>
<text x="276.3" y="130.3">B</text>
<text x=".8" y="180.5">A</text>
<text x="276.3" y="180.5">A</text>
<text x="30.2" y="206">5</text>
<text x="84.7" y="206">4</text>
<text x="139.2" y="206">3</text>
<text x="193.8" y="206">2</text>
<text x="248.3" y="206">1</text>
</g>
</svg>
